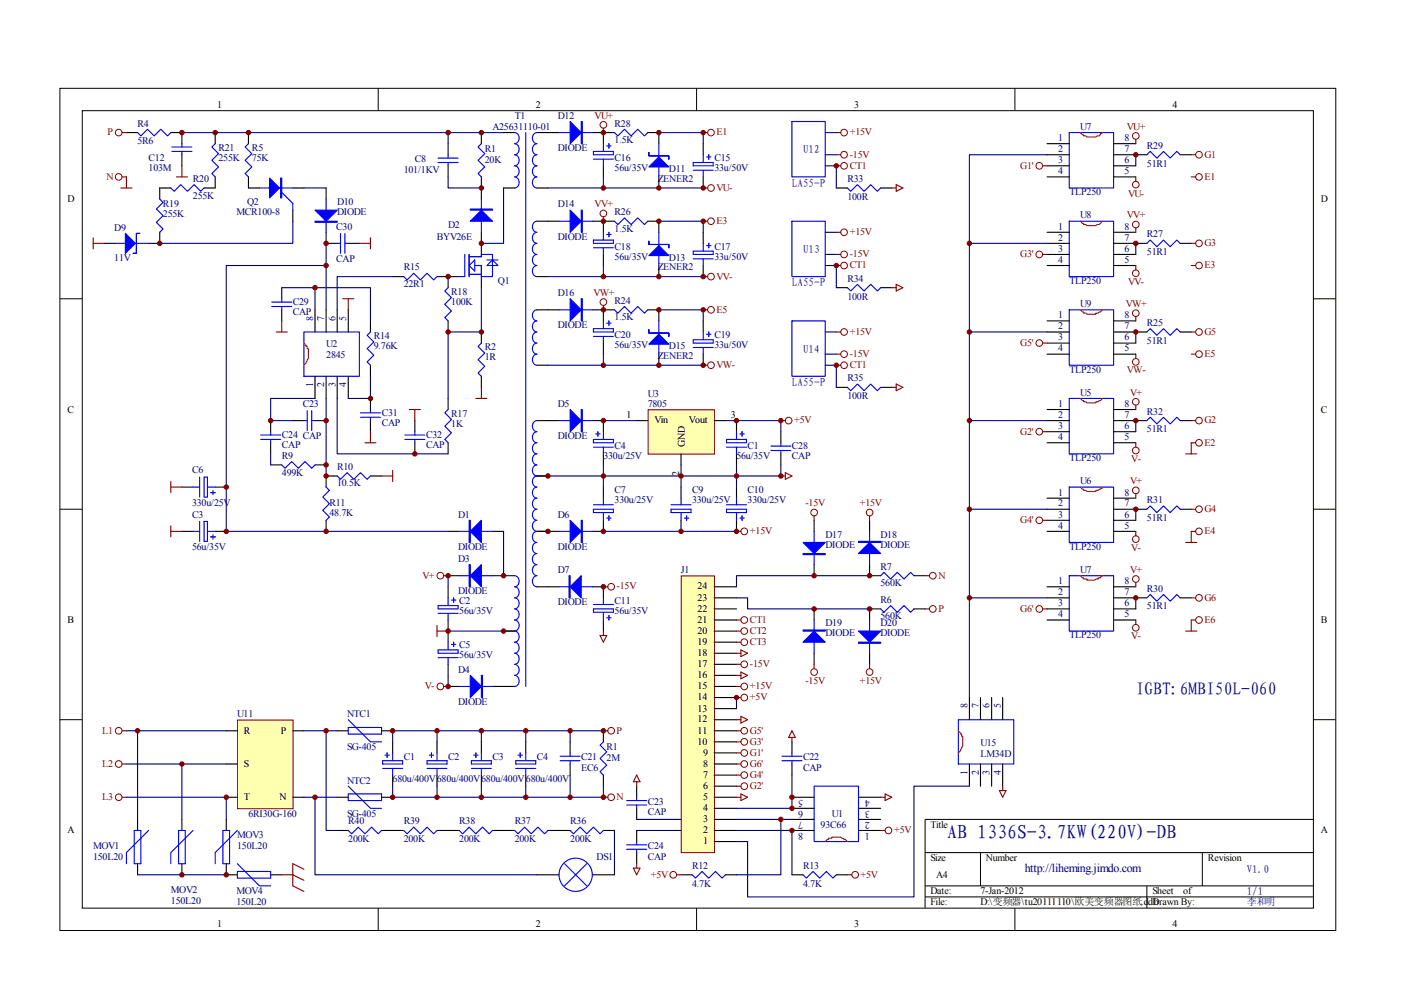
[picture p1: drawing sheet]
<svg xmlns="http://www.w3.org/2000/svg" width="297mm" height="210mm" viewBox="0 0 297 210" stroke-linecap="round" stroke-linejoin="round" font-family="sans-serif">
<g fill="none" stroke="#000" stroke-width=".21">
<path d="M12.7 18.7h270.5v178.6h-270.5zM80.2 18.7v4.7M147.7 18.7v4.7M215.2 18.7v4.7M17.4 23.5h261.1v169h-261.1zM12.7 63.3h4.7M278.4 63.3h4.7M12.7 108h4.7M278.4 108h4.7M12.7 152.6h4.7M278.4 152.6h4.7M278.4 173.7h-82.3v18.8"/>
<path d="M80.2 192.5v4.7M147.7 192.5v4.7M196.1 180.8h82.3M196.1 187.8h82.3M196.1 190.2h82.3M207.9 180.8v7M215.2 192.5v4.7M243.2 187.8v4.7M254.9 180.8v7"/>
</g>
<path d="M113.8 39.9h2.4M113.8 28.1h2.4M113.8 89.2h2.4M113.8 100.9h2.4M113.8 112.7h2.4M106.8 122.1h2.3M106.8 133.8h2.3M113.8 124.4h2.4M106.8 145.5h2.3" fill="none" stroke="#000" stroke-width=".23"/>
<path d="M113.8 28.1a1.2 1.2 0 0 0-.9 1.2 1.2 1.2 0 0 0 .9 1.2 1.21 1.21 0 0 0-.9 1.1 1.21 1.21 0 0 0 .9 1.2 1.2 1.2 0 0 0-.9 1.2 1.2 1.2 0 0 0 .9 1.2 1.2 1.2 0 0 0-.9 1.1 1.2 1.2 0 0 0 .9 1.2 1.2 1.2 0 0 0-.9 1.2 1.2 1.2 0 0 0 .9 1.2M113.8 96.2a1.2 1.2 0 0 0-.9 1.2 1.2 1.2 0 0 0 .9 1.2 1.2 1.2 0 0 0-.9 1.1 1.2 1.2 0 0 0 .9 1.2 1.2 1.2 0 0 0-.9 1.2 1.2 1.2 0 0 0 .9 1.2 1.2 1.2 0 0 0-.9 1.1 1.2 1.2 0 0 0 .9 1.2 1.2 1.2 0 0 0-.9 1.2 1.2 1.2 0 0 0 .9 1.2 1.21 1.21 0 0 0-.9 1.1 1.21 1.21 0 0 0 .9 1.2 1.2 1.2 0 0 0-.9 1.2 1.2 1.2 0 0 0 .9 1.2 1.2 1.2 0 0 0-.9 1.1 1.2 1.2 0 0 0 .9 1.2 1.2 1.2 0 0 0-.9 1.2 1.2 1.2 0 0 0 .9 1.2 1.2 1.2 0 0 0-.9 1.1 1.2 1.2 0 0 0 .9 1.2 1.2 1.2 0 0 0-.9 1.2 1.2 1.2 0 0 0 .9 1.2 1.2 1.2 0 0 0-.9 1.1 1.2 1.2 0 0 0 .9 1.2M113.8 89.2a1.2 1.2 0 0 0-.9 1.2 1.2 1.2 0 0 0 .9 1.1 1.2 1.2 0 0 0-.9 1.2 1.2 1.2 0 0 0 .9 1.2 1.2 1.2 0 0 0-.9 1.2 1.2 1.2 0 0 0 .9 1.1M109.1 122.1a1.2 1.2 0 0 1 1 1.1 1.2 1.2 0 0 1-1 1.2 1.2 1.2 0 0 1 1 1.2 1.2 1.2 0 0 1-1 1.2M109.1 126.8a1.2 1.2 0 0 1 1 1.1 1.2 1.2 0 0 1-1 1.2 1.2 1.2 0 0 1 1 1.2 1.2 1.2 0 0 1-1 1.2 1.2 1.2 0 0 1 1 1.1 1.2 1.2 0 0 1-1 1.2 1.2 1.2 0 0 1 1 1.2 1.2 1.2 0 0 1-1 1.2 1.2 1.2 0 0 1 1 1.1 1.2 1.2 0 0 1-1 1.2 1.2 1.2 0 0 1 1 1.2 1.2 1.2 0 0 1-1 1.2 1.2 1.2 0 0 1 1 1.1 1.2 1.2 0 0 1-1 1.2 1.2 1.2 0 0 1 1 1.2 1.2 1.2 0 0 1-1 1.1" fill="none" stroke="#00f" stroke-width=".23"/>
<path d="M50.5 152.8h11.6v18.7h-11.6z" fill="#ffffb0"/>
<g fill="none" stroke="#800000" stroke-width=".21">
<path d="M50.4 152.7h11.7v18.8h-11.7z"/>
<circle cx="25.2" cy="37.5" r=".71"/>
<circle cx="25.2" cy="28.1" r=".71"/>
<circle cx="127.9" cy="26.5" r=".71"/>
<circle cx="150.7" cy="39.9" r=".71"/>
<circle cx="150.7" cy="28.1" r=".71"/>
<circle cx="127.9" cy="45.3" r=".71"/>
<circle cx="150.7" cy="46.9" r=".71"/>
<circle cx="150.7" cy="58.6" r=".71"/>
<circle cx="127.9" cy="64" r=".71"/>
<circle cx="150.7" cy="65.7" r=".71"/>
<circle cx="150.7" cy="77.4" r=".71"/>
<circle cx="93.4" cy="122.1" r=".7"/>
<circle cx="25.2" cy="154.9" r=".71"/>
<circle cx="93.4" cy="145.5" r=".71"/>
<circle cx="129.6" cy="154.9" r=".71"/>
<circle cx="25.2" cy="162" r=".71"/>
<circle cx="25.2" cy="169" r=".71"/>
<circle cx="129.6" cy="169" r=".71"/>
</g>
<g fill="none" stroke="#000" stroke-width=".23">
<path d="M26.8 28.1h2.4M36.2 28.1h2.4v2.4M36.2 39.9h-2.3v2.3M38.6 32.8v2.4M45.6 37.5v2.4h-2.3M45.6 28.1v2.4M52.7 37.5v2.4h2.3M52.7 28.1v2.4M62.1 39.9h2.3M69.1 39.9v2.3M95 30.5v2.3M95 35.2v2.3"/>
<path d="M102.1 28.1v2.4M102.1 37.5v4.7M106.8 28.1h2.3M106.8 39.9h2.3M116.2 28.1h2.3M125.6 28.1h4.7M127.9 28.1v2.4M127.9 35.2v2.3M137.3 28.1h2.4v2.4M139.7 37.5v2.4M149.1 30.5v2.3M149.1 37.5v2.4"/>
<path d="M22.1 51.6h2.4M33.9 49.3v2.3h-2.4M62.1 44.6v2.3M69.1 49.3v2.3h2.4M73.8 51.6h2.4M83.2 58.6h2.4M92.7 58.6h4.7M95 58.6v2.4M102.1 49.3v4.6M102.1 58.6v2.4M113.8 58.6h2.4M113.8 46.9h4.7"/>
<path d="M125.6 46.9h4.7M127.9 46.9v2.4M127.9 53.9v2.4M137.3 46.9h2.4v2.4M139.7 56.3v2.3M149.1 49.3v2.3M149.1 56.3v2.3M59.7 61v2.3M59.7 65.7v2.3M66.8 65.7v4.7M66.8 79.8v4.7M69.1 65.7v4.7"/>
<path d="M69.1 79.8v4.7M71.5 65.7v4.7M71.5 79.8v4.7M73.8 65.7v4.7M73.8 79.8v4.7M78.5 68v2.4M78.5 77.4v2.4M95 68v2.4M102.1 70.4v2.3M102.1 79.8v2.3M113.8 77.4h2.4M113.8 65.7h4.7"/>
<path d="M125.6 65.7h4.7M127.9 65.7v2.3M127.9 72.7v2.4M137.3 65.7h2.4v2.3M139.7 75.1v2.3M149.1 68v2.4M149.1 75.1v2.3M57.4 98.6h2.3M57.4 89.2v2.3M57.4 93.9v2.3M62.1 89.2h2.3M66.8 89.2h2.3"/>
<path d="M66.8 98.6h2.3M78.5 84.5v2.3M78.5 89.2v2.3M88 89.2v2.3M88 93.9v2.3M95 84.5v2.3M95 93.9v2.3M116.2 89.2h2.3M125.6 89.2h2.3v2.3M127.9 96.2v2.4M38.6 112.7h2.3M38.6 103.3h2.3"/>
<path d="M45.6 112.7h2.4M45.6 103.3h2.4M69.1 110.3v2.4M71.5 100.9h-2.4v2.4M78.5 100.9h2.4M95 112.7h2.4M104.4 112.7h2.4M116.2 112.7h2.3M127.9 103.3v2.3M127.9 110.3v2.4h-2.3M144.4 103.3v2.3M144.4 110.3v2.4"/>
<path d="M156.2 103.3v2.3M156.2 110.3v2.4M95 124.4v2.4M95 131.5v4.7M95 122.1h2.4M104.4 122.1h2.4M116.2 124.4h2.3M125.6 124.4h2.3v2.4M127.9 131.5v2.3M48 154.9h2.3M62.1 154.9h2.3M71.5 154.9h2.3"/>
<path d="M80.9 154.9h2.3M83.2 157.3v2.3M92.7 157.3v2.3M95 140.9v2.3M95 145.5h2.4M102.1 157.3v2.3M104.4 145.5h2.4M111.5 157.3v2.3M120.9 157.3v2.3M127.9 154.9v2.4M29.2 173.7v2.4M38.6 173.7v2.4"/>
<path d="M48 162h2.3M48 169h2.3M48 173.7v2.4M62.1 169h2.3M71.5 169h2.3M71.5 176.1h2.3M80.9 169h2.3M80.9 176.1h4.7M83.2 164.3v2.4M92.7 164.3v2.4M92.7 176.1h4.7M102.1 164.3v2.4"/>
<path d="M104.4 176.1h4.7M111.5 164.3v2.4M116.2 176.1h4.7M120.9 162v2.3M127.9 164.3v2.4M127.9 176.1h2.4M29.2 183.1v2.4M38.6 183.1v2.4M48 183.1v2.4h2.3M57.4 185.5h2.3M113.8 185.5h4.7M125.6 185.5h4.7"/>
</g>
<g fill="none" stroke="#00f" stroke-width=".23">
<path d="M29.2 28.1l.7 .7 1.4-1.4 1.4 1.4 1.4-1.4 1.4 1.4 .7-.7M36.2 39.9l.7 .7 1.4-1.4 1.4 1.4 1.5-1.4 1.4 1.4 .7-.7M36.4 32.1h4.3M36.4 31.2h4.3M38.6 30.5v.7M38.6 32.1v.7M45.6 30.5l-.7 .7 1.4 1.4-1.4 1.4 1.4 1.4-1.4 1.4 .7 .7M52.7 30.5l-.7 .7 1.4 1.4-1.4 1.4 1.4 1.4-1.4 1.4 .7 .7M55 39.9h7.1M92.9 33.5h4.2M92.9 34.5h4.2M95 32.8v.7"/>
<path d="M95 34.5v.7M102.1 30.5l-.7 .7 1.4 1.4-1.4 1.4 1.4 1.4-1.4 1.4 .7 .7M109.1 28.1a1.2 1.2 0 0 1 1 1.2 1.2 1.2 0 0 1-1 1.2 1.2 1.2 0 0 1 1 1.1 1.2 1.2 0 0 1-1 1.2 1.2 1.2 0 0 1 1 1.2 1.2 1.2 0 0 1-1 1.2 1.2 1.2 0 0 1 1 1.1 1.2 1.2 0 0 1-1 1.2 1.2 1.2 0 0 1 1 1.2 1.2 1.2 0 0 1-1 1.2M111.5 28.1v117.4M118.5 28.1h7.1M125.8 32.1h4.2v.7h-4.2zM125.8 33.7h4.2M127.9 30.5v1.6M127.9 33.7v1.5M128.6 30.9h1M129.1 30.5v.9M130.3 28.1l.7 .7 1.4-1.4 1.4 1.4 1.4-1.4 1.4 1.4 .7-.7"/>
<path d="M139.7 30.5v7M147 34.5h4.2v.7h-4.2zM147 36.1h4.2M149.1 32.8v1.7M149.1 36.1v1.4M149.8 33.3h.9M150.3 32.8v.9M24.5 51.6h7M33.9 42.2l.7 .7-1.4 1.4 1.4 1.4-1.4 1.4 1.4 1.4-.7 .8M59.7 40.8l2.4 2.3v1.5M69.1 42.2v7.1M71.5 51.6h.7"/>
<path d="M72.2 49.5v4.2M73.1 51.6h.7M73.1 49.5v4.2M85.6 58.6l.7 .7 1.4-1.4 1.4 1.4 1.4-1.4 1.4 1.4 .8-.7M98.5 53.9v4.7h-1.1M99.5 54.4h2.6v-.5h2.3v4.7h-2.3v-2.3h-1.4M99.5 53.9v4.7M99.5 58.2h2.6M99.5 56.3l1.2-1.2v2.4zM102.1 42.2v7.1M103.2 56.3l1.2-1.2 1.2 1.2zM103.2 55.1h2.4"/>
<path d="M113.8 46.9a1.21 1.21 0 0 0-.9 1.2 1.21 1.21 0 0 0 .9 1.2 1.2 1.2 0 0 0-.9 1.1 1.2 1.2 0 0 0 .9 1.2 1.2 1.2 0 0 0-.9 1.2 1.2 1.2 0 0 0 .9 1.1 1.2 1.2 0 0 0-.9 1.2 1.2 1.2 0 0 0 .9 1.2 1.2 1.2 0 0 0-.9 1.2 1.2 1.2 0 0 0 .9 1.1M118.5 46.9h7.1M125.8 50.9h4.2v.7h-4.2zM125.8 52.5h4.2M127.9 49.3v1.6M127.9 52.5v1.4M128.6 49.7h1M129.1 49.3v.9M130.3 46.9l.7 .7 1.4-1.4 1.4 1.4 1.4-1.4 1.4 1.4 .7-.7M139.7 49.3v7M147 53.2h4.2v.7h-4.2zM147 54.9h4.2"/>
<path d="M149.1 51.6v1.6M149.1 54.9v1.4M149.8 52.1h.9M150.3 51.6v.9M57.6 65h4.2M57.6 64h4.2M59.7 63.3v.7M59.7 65v.7M64.4 70.4h11.8v9.4h-11.8zM78.5 70.4l-.7 .7 1.5 1.4-1.5 1.4 1.5 1.4-1.5 1.4 .7 .7M95 61l-.7 .7 1.4 1.4-1.4 1.4 1.4 1.4-1.4 1.4 .7 .7M102.1 72.7l-.7 .7 1.4 1.5-1.4 1.4 1.4 1.4-1.4 1.4 .7 .7"/>
<path d="M113.8 65.7a1.2 1.2 0 0 0-.9 1.2 1.2 1.2 0 0 0 .9 1.1 1.2 1.2 0 0 0-.9 1.2 1.2 1.2 0 0 0 .9 1.2 1.2 1.2 0 0 0-.9 1.2 1.2 1.2 0 0 0 .9 1.1 1.2 1.2 0 0 0-.9 1.2 1.2 1.2 0 0 0 .9 1.2 1.2 1.2 0 0 0-.9 1.2 1.2 1.2 0 0 0 .9 1.1M118.5 65.7h7.1M125.8 69.7h4.2v.7h-4.2zM125.8 71.3h4.2M127.9 68v1.7M127.9 71.3v1.4M128.6 68.5h1M129.1 68v1M130.3 65.7l.7 .7 1.4-1.4 1.4 1.4 1.4-1.4 1.4 1.4 .7-.7M139.7 68v7.1M147 72h4.2v.7h-4.2zM147 73.7h4.2"/>
<path d="M149.1 70.4v1.6M149.1 73.7v1.4M149.8 70.9h.9M150.3 70.4v.9M55.3 93.2h4.2M55.3 92.2h4.2M57.4 91.5v.7M57.4 93.2v.7M59.7 98.6l.7 .7 1.4-1.4 1.5 1.4 1.4-1.4 1.4 1.4 .7-.7M64.4 89.2h.7M65.1 87.1v4.2M66.1 89.2h.7"/>
<path d="M66.1 87.1v4.2M76.4 88.5h4.3M76.4 87.5h4.3M78.5 86.8v.7M78.5 88.5v.7M85.8 93.2h4.3M85.8 92.2h4.3M88 91.5v.7M88 93.2v.7M95 86.8l-.7 .7 1.4 1.4-1.4 1.5 1.4 1.4-1.4 1.4 .7 .7M118.5 89.2h7.1M125.8 93.2h4.2v.7h-4.2z"/>
<path d="M125.8 94.8h4.2M126.3 92h.9M126.8 91.5v1M127.9 91.5v1.7M127.9 94.8v1.4M40.9 112.7h1.4M40.9 103.3h1.4M42.3 101.2v4.2M42.3 110.6v4.2M43.3 110.6h.7v4.2h-.7zM43.3 101.2h.7v4.2h-.7zM44 112.7h1.6"/>
<path d="M44 103.3h1.6M44.7 113.8h.9M44.7 104.4h.9M45.2 104v.9M45.2 113.4v.9M69.1 103.3l.7 .7-1.4 1.4 1.4 1.4-1.4 1.4 1.4 1.4-.7 .7M71.5 100.9l.7 .7 1.4-1.4 1.4 1.4 1.4-1.4 1.4 1.4 .7-.7M97.4 112.7h7M118.5 112.7h7.1M125.8 108h4.2v.7h-4.2zM125.8 107h4.2M127.9 105.6v1.4"/>
<path d="M127.9 108.7v1.6M128.6 109.8h1M129.1 109.4v.9M142.3 107h4.2M142.3 108h4.2v.7h-4.2zM144.4 105.6v1.4M144.4 108.7v1.6M145.1 109.8h.9M145.6 109.4v.9M154 107h4.3M154 108h4.3v.7h-4.3zM156.2 105.6v1.4"/>
<path d="M156.2 108.7v1.6M156.9 109.8h.9M157.3 109.4v.9M92.9 128.4h4.2v.7h-4.2zM92.9 137.8h4.2v.7h-4.2zM92.9 130h4.2M92.9 139.4h4.2M95 126.8v1.6M95 130v1.5M95 136.2v1.6M95 139.4v1.5M95.7 127.2h1"/>
<path d="M95.7 136.6h1M96.2 126.8v.9M96.2 136.2v.9M97.4 122.1h7M118.5 124.4h7.1M125.8 129.1h4.2v.7h-4.2zM125.8 128.2h4.2M127.9 126.8v1.4M127.9 129.8v1.7M128.6 131h1M129.1 130.5v1M73.8 152.6l4.7 4.7h2.4"/>
<path d="M73.8 154.2h7.1v1.4h-7.1zM82.1 159.6v1M83.2 159.6v1.7M91.5 159.6v1M92.7 159.6v1.7M97.4 145.5h7M100.9 159.6v1M102.1 159.6v1.7M110.3 159.6v1M111.5 159.6v1.7M120.9 159.6v.7M127.9 157.3l-.7 .7 1.4 1.4-1.4 1.4 1.4 1.4-1.4 1.4 .7 .7"/>
<path d="M28.5 176.1h1.4v7h-1.4zM31.5 176.1l-4.7 4.7v2.3M37.9 176.1h1.4v7h-1.4zM40.9 176.1l-4.7 4.7v2.3M47.3 176.1h1.4v7h-1.4zM50.3 176.1l-4.7 4.7v2.3M73.8 166.7l4.7 4.7h2.4M73.8 176.1l.7 .7 1.5-1.4 1.4 1.4 1.4-1.4 1.4 1.4 .7-.7M73.8 168.3h7.1v1.4h-7.1zM81.1 161.3h4.3v.7h-4.3zM81.1 162.9h4.3M81.6 160.1h.9"/>
<path d="M83.2 162.9v1.4M85.6 176.1l.7 .7 1.4-1.4 1.4 1.4 1.4-1.4 1.4 1.4 .8-.7M90.5 162.9h4.3M90.5 161.3h4.3v.7h-4.3zM91 160.1h.9M92.7 162.9v1.4M97.4 176.1l.7 .7 1.4-1.4 1.4 1.4 1.4-1.4 1.4 1.4 .7-.7M99.9 162.9h4.3M99.9 161.3h4.3v.7h-4.3zM100.4 160.1h1M102.1 162.9v1.4M109.1 176.1l.7 .7 1.4-1.4 1.4 1.4 1.5-1.4 1.4 1.4 .7-.7"/>
<path d="M109.4 162.9h4.2M109.4 161.3h4.2v.7h-4.2zM109.8 160.1h1M111.5 162.9v1.4M118.8 161.3h4.2M118.8 160.3h4.2M120.9 176.1l.7 .7 1.4-1.4 1.4 1.4 1.4-1.4 1.4 1.4 .7-.7M120.9 161.3v.7M50.3 183.1l4.7 4.7h2.4M50.3 184.8h7.1v1.4h-7.1zM119.7 183.1l4.7 4.7M124.4 183.1l-4.7 4.7"/>
<circle cx="122.1" cy="185.5" r="3.5"/>
</g>
<g fill="none" stroke="#800000" stroke-width=".23">
<path d="M25.6 39.9h2.4M25.9 28.1h.9M25.9 37.5h.9v2.4M37.4 37.5h2.3M38.6 35.2v2.3M127.9 27.2v.9M149.1 28.1h.9M149.1 39.9h.9M19.8 51.6h2.3M19.8 50.4v2.4M76.2 51.6h2.3M78.5 50.4v2.4"/>
<path d="M127.9 46v.9M149.1 46.9h.9M149.1 58.6h.9M58.6 70.4h2.3M59.7 68v2.4M72.7 63.3h2.3M73.8 63.3v2.4M127.9 64.8v.9M149.1 65.7h.9M149.1 77.4h.9M77.4 93.9h2.3M78.5 91.5v2.4"/>
<path d="M86.8 86.8h2.3M88 86.8v2.4M100.9 84.5h2.3M102.1 82.1v2.4M165.6 100.9h.9M166.5 100.2l1.4 .7-1.4 .7zM92.7 132.6v2.4M92.7 133.8h2.3M94.1 122.1h.9M25.9 154.9h.9M94.1 145.5h.9M127.9 154.9h1"/>
<path d="M25.9 162h.9M25.9 169h.9M127.9 169h1M59.7 185.5h2.4l2.3 1.2M64.4 184.3l-2.3-1.2v4.7l2.3 1.2"/>
</g>
<g fill="none" stroke="#000080" stroke-width=".23">
<path d="M38.6 28.1h68.2M64.4 39.9h4.7M95 37.5v2.4h7.1M95 28.1v2.4M106.8 39.9v11.7h-4.7M116.2 39.9h32.9M127.9 37.5v2.4M139.7 28.1h9.4v2.4M62.1 46.9v4.7h-28.2M69.1 56.3h-21.1v56.4h47M69.1 51.6v14.1M83.2 58.6h-11.7v7.1"/>
<path d="M116.2 58.6h32.9M127.9 56.3v2.3M139.7 46.9h9.4v2.4M59.7 61h7.1M66.8 65.7v-4.7h11.7v7M78.5 79.8v4.7h-4.7M102.1 61v9.4h-7.1v14.1M116.2 77.4h32.9M127.9 75.1v2.3M139.7 65.7h9.4v2.3M57.4 96.2v2.4M66.8 84.5h-9.4v4.7h4.7"/>
<path d="M69.1 84.5v14.1M71.5 84.5v11.7h23.5M106.8 112.7v9.4M95 122.1v2.3M95 133.8h11.8M26.8 154.9h21.2M29.2 154.9v18.8M64.4 154.9h7.1M69.1 154.9v21.2h2.4M92.7 154.9v2.4M95 143.2v2.3M102.1 154.9v2.4"/>
<path d="M111.5 154.9v2.4M120.9 154.9v2.4M127.9 154.9h-44.7v2.4M26.8 169h21.2v4.7M26.8 162h21.2M38.6 162v11.7M64.4 169h7.1M66.8 169v16.5h47M83.2 166.7v2.3h44.7v-2.3M92.7 166.7v2.3M102.1 166.7v2.3M111.5 166.7v2.3"/>
<path d="M120.9 164.3v4.7M130.3 176.1v9.4M29.2 185.5h18.8"/>
</g>
<g fill="#800000" stroke="#800000" stroke-width=".21">
<circle cx="48" cy="169" r=".47"/>
<circle cx="38.6" cy="185.5" r=".47"/>
<circle cx="48" cy="185.5" r=".47"/>
<circle cx="29.2" cy="154.9" r=".47"/>
<circle cx="38.6" cy="162" r=".47"/>
<circle cx="83.2" cy="154.9" r=".47"/>
<circle cx="83.2" cy="169" r=".47"/>
<circle cx="127.9" cy="154.9" r=".47"/>
<circle cx="127.9" cy="169" r=".47"/>
<circle cx="120.9" cy="169" r=".47"/>
<circle cx="92.7" cy="169" r=".47"/>
<circle cx="102.1" cy="169" r=".47"/>
<circle cx="111.5" cy="169" r=".47"/>
<circle cx="92.7" cy="154.9" r=".47"/>
<circle cx="102.1" cy="154.9" r=".47"/>
<circle cx="111.5" cy="154.9" r=".47"/>
<circle cx="120.9" cy="154.9" r=".47"/>
<circle cx="66.8" cy="169" r=".47"/>
<circle cx="69.1" cy="154.9" r=".47"/>
<circle cx="95" cy="58.6" r=".47"/>
<circle cx="102.1" cy="70.4" r=".47"/>
<circle cx="102.1" cy="28.1" r=".47"/>
<circle cx="102.1" cy="51.6" r=".47"/>
<circle cx="102.1" cy="39.9" r=".47"/>
<circle cx="95" cy="28.1" r=".47"/>
<circle cx="38.6" cy="28.1" r=".47"/>
<circle cx="45.6" cy="28.1" r=".47"/>
<circle cx="52.7" cy="28.1" r=".47"/>
<circle cx="88" cy="96.2" r=".47"/>
<circle cx="95" cy="70.4" r=".47"/>
<circle cx="78.5" cy="84.5" r=".47"/>
<circle cx="69.1" cy="51.6" r=".47"/>
<circle cx="69.1" cy="89.2" r=".47"/>
<circle cx="57.4" cy="89.2" r=".47"/>
<circle cx="66.8" cy="61" r=".47"/>
<circle cx="33.9" cy="51.6" r=".47"/>
<circle cx="69.1" cy="112.7" r=".47"/>
<circle cx="69.1" cy="56.3" r=".47"/>
<circle cx="106.8" cy="122.1" r=".47"/>
<circle cx="48" cy="112.7" r=".47"/>
<circle cx="48" cy="103.3" r=".47"/>
<circle cx="95" cy="122.1" r=".47"/>
<circle cx="95" cy="145.5" r=".47"/>
<circle cx="95" cy="133.8" r=".47"/>
<circle cx="106.8" cy="133.8" r=".47"/>
<circle cx="127.9" cy="28.1" r=".47"/>
<circle cx="139.7" cy="28.1" r=".47"/>
<circle cx="149.1" cy="28.1" r=".47"/>
<circle cx="149.1" cy="39.9" r=".47"/>
<circle cx="139.7" cy="39.9" r=".47"/>
<circle cx="127.9" cy="39.9" r=".47"/>
<circle cx="139.7" cy="58.6" r=".47"/>
<circle cx="139.7" cy="46.9" r=".47"/>
<circle cx="127.9" cy="58.6" r=".47"/>
<circle cx="139.7" cy="77.4" r=".47"/>
<circle cx="139.7" cy="65.7" r=".47"/>
<circle cx="127.9" cy="77.4" r=".47"/>
<circle cx="116.2" cy="112.7" r=".47"/>
</g>
<path d="M64.4 72.7l.3 .5 .4 .2v.5h.3v1a2.17 2.17 0 0 1-.5 1.8v.3l-.5 .4" fill="none" stroke="#f00" stroke-width=".23"/>
<g fill="#00f" stroke="#00f" stroke-width=".23">
<path d="M99.7 46.9l2.4-2.3 2.3 2.3z"/>
<path d="M57.1 37.7l2.2 2.2-2.2 2.1z"/>
<path d="M66.8 44.6h4.7l-2.4 2.3z"/>
<path d="M26.6 49.5l2.1 2.1-2.1 2.1z"/>
<path d="M99.7 122.1l2.4-2.4v4.7z"/>
<path d="M99.7 143.2l2.4 2.3-2.4 2.4z"/>
<path d="M99.7 112.7l2.4-2.4v4.7z"/>
<path d="M120.9 25.8l2.3 2.3-2.3 2.4z"/>
<path d="M137.6 35.4l2.1-2.1 2.1 2.1z"/>
<path d="M120.9 44.6l2.3 2.3-2.3 2.4z"/>
<path d="M137.6 54.2l2.1-2.1 2.1 2.1z"/>
<path d="M120.9 63.3l2.3 2.4-2.3 2.3z"/>
<path d="M137.6 73l2.1-2.1 2.1 2.1z"/>
<path d="M120.9 86.8l2.3 2.4-2.3 2.3z"/>
<path d="M120.9 110.3l2.3 2.4-2.3 2.3z"/>
<path d="M120.9 124.4l2.3-2.3v4.7z"/>
<path d="M99.7 44.3h4.7v.3h-4.7z" fill-rule="evenodd"/>
<path d="M59.5 37.7h.2v4.3h-.2z" fill-rule="evenodd"/>
<path d="M66.8 46.9h4.7v.2h-4.7z" fill-rule="evenodd"/>
<path d="M28.9 49.5v4.2h-.7h.7v-4.2h.7z" fill-rule="evenodd"/>
<path d="M99.5 119.7h.2v4.7h-.2z" fill-rule="evenodd"/>
<path d="M102.1 143.2h.2v4.7h-.2z" fill-rule="evenodd"/>
<path d="M99.5 110.3h.2v4.7h-.2z" fill-rule="evenodd"/>
<path d="M123.2 25.8h.3v4.7h-.3z" fill-rule="evenodd"/>
<path d="M137.6 32.3v.7h4.2v.7v-.7h-4.2z" fill-rule="evenodd"/>
<path d="M123.2 44.6h.3v4.7h-.3z" fill-rule="evenodd"/>
<path d="M137.6 51.1v.7h4.2v.7v-.7h-4.2z" fill-rule="evenodd"/>
<path d="M123.2 63.3h.3v4.7h-.3z" fill-rule="evenodd"/>
<path d="M137.6 69.9v.7h4.2v.7v-.7h-4.2z" fill-rule="evenodd"/>
<path d="M123.2 86.8h.3v4.7h-.3z" fill-rule="evenodd"/>
<path d="M123.2 110.3h.3v4.7h-.3z" fill-rule="evenodd"/>
<path d="M120.6 122.1h.3v4.7h-.3z" fill-rule="evenodd"/>
</g>
<path d="M137.5 87h14v9.3h-14z" fill="#ffffb0"/>
<g fill="none" stroke="#800000" stroke-width=".21">
<path d="M137.4 86.9h14.1v9.4h-14.1z"/>
<circle cx="167.2" cy="89.2" r=".71"/>
<circle cx="157.8" cy="112.7" r=".71"/>
<circle cx="129.6" cy="124.4" r=".71"/>
</g>
<g fill="none" stroke="#000" stroke-width=".23">
<path d="M222 30.5h4.7M222 32.8h4.7M222 35.2h4.7M222 37.5h4.7M236.1 30.5h4.7M236.1 32.8h4.7M236.1 35.2h4.7M236.1 37.5h4.7M135 89.2h2.3M144.4 96.2v2.4M151.4 89.2h2.4M156.2 89.2v2.3"/>
<path d="M156.2 96.2v2.4M165.6 91.5v2.4M165.6 96.2v2.4"/>
</g>
<path d="M226.7 28.1h9.4v11.8h-9.4zM154 93.2h4.3v.7h-4.3zM154 94.8h4.3M156.2 91.5v1.7M156.2 94.8v1.4M156.9 92h.9M157.3 91.5v1M163.4 95.5h4.3M163.4 94.6h4.3M165.6 93.9v.7M165.6 95.5v.7" fill="none" stroke="#00f" stroke-width=".23"/>
<path d="M83.2 99.7v2.4M165.6 89.2h.9M36.2 112.7h2.4M36.2 102.1v2.3M36.2 111.5v2.3M36.2 103.3h2.4M80.9 100.9h2.3M156.2 112.7h.9M127.2 134.7h1.4l-.7 1.5zM127.9 124.4h1M127.9 133.8v.9" fill="none" stroke="#800000" stroke-width=".23"/>
<path d="M69.1 98.6v2.3M127.9 98.6v4.7M127.9 89.2h7.1M144.4 98.6v4.7M153.8 89.2h11.8v2.3M156.2 98.6v4.7M165.6 98.6v2.3h-49.4M127.9 112.7h28.3" fill="none" stroke="#000080" stroke-width=".23"/>
<g fill="#800000" stroke="#800000" stroke-width=".21">
<circle cx="127.9" cy="112.7" r=".47"/>
<circle cx="144.4" cy="112.7" r=".47"/>
<circle cx="116.2" cy="100.9" r=".47"/>
<circle cx="165.6" cy="100.9" r=".47"/>
<circle cx="165.6" cy="89.2" r=".47"/>
<circle cx="156.1" cy="89.2" r=".47"/>
<circle cx="127.9" cy="89.2" r=".47"/>
<circle cx="156.1" cy="112.7" r=".47"/>
<circle cx="69.1" cy="100.9" r=".47"/>
<circle cx="69.1" cy="98.6" r=".47"/>
<circle cx="127.9" cy="100.9" r=".47"/>
<circle cx="144.4" cy="100.9" r=".47"/>
<circle cx="156.1" cy="100.9" r=".47"/>
</g>
<path d="M229 28.1l.5 .5h.3v.2h.4l.3 .2h1.8l.3-.2h.4l.3-.2v-.3l.5-.2" fill="none" stroke="#f00" stroke-width=".23"/>
<path d="M144.5 122.2h7v58.6h-7z" fill="#ffffb0"/>
<g fill="none" stroke="#800000" stroke-width=".21">
<path d="M144.4 122.1h7.1v58.7h-7.1z"/>
<circle cx="179" cy="35.2" r=".71"/>
<circle cx="179" cy="32.8" r=".71"/>
<circle cx="179" cy="28.1" r=".71"/>
<circle cx="220.3" cy="35.2" r=".71"/>
<circle cx="240.8" cy="39.2" r=".7"/>
<circle cx="240.8" cy="28.8" r=".7"/>
<circle cx="254.2" cy="32.8" r=".71"/>
<circle cx="254.2" cy="37.5" r=".7"/>
<circle cx="179" cy="49.2" r=".71"/>
<circle cx="179" cy="53.9" r=".71"/>
<circle cx="179" cy="56.3" r=".71"/>
<circle cx="220.3" cy="53.9" r=".71"/>
<circle cx="240.8" cy="47.6" r=".7"/>
<circle cx="240.8" cy="57.9" r=".7"/>
<circle cx="254.2" cy="51.6" r=".71"/>
<circle cx="254.2" cy="56.3" r=".7"/>
<circle cx="179" cy="75.1" r=".71"/>
<circle cx="179" cy="70.4" r=".71"/>
<circle cx="179" cy="77.4" r=".71"/>
<circle cx="220.3" cy="72.7" r=".71"/>
<circle cx="240.8" cy="76.7" r=".71"/>
<circle cx="240.8" cy="66.4" r=".7"/>
<circle cx="254.2" cy="75.1" r=".7"/>
<circle cx="254.2" cy="70.4" r=".7"/>
<circle cx="220.3" cy="91.5" r=".71"/>
<circle cx="240.8" cy="85.2" r=".71"/>
<circle cx="240.8" cy="95.5" r=".71"/>
<circle cx="254.2" cy="93.9" r=".7"/>
<circle cx="254.2" cy="89.2" r=".7"/>
<circle cx="172.6" cy="108.7" r=".71"/>
<circle cx="184.4" cy="108.7" r=".71"/>
<circle cx="220.3" cy="110.3" r=".71"/>
<circle cx="240.8" cy="104" r=".7"/>
<circle cx="240.8" cy="114.3" r=".7"/>
<circle cx="254.2" cy="112.7" r=".71"/>
<circle cx="254.2" cy="108" r=".7"/>
<circle cx="157.8" cy="133.8" r=".71"/>
<circle cx="157.8" cy="136.2" r=".71"/>
<circle cx="157.8" cy="131.5" r=".71"/>
<circle cx="197.8" cy="129.1" r=".71"/>
<circle cx="197.8" cy="122.1" r=".71"/>
<circle cx="220.3" cy="129.1" r=".71"/>
<circle cx="240.8" cy="122.8" r=".7"/>
<circle cx="240.8" cy="133.1" r=".7"/>
<circle cx="254.2" cy="126.8" r=".71"/>
<circle cx="254.2" cy="131.5" r=".7"/>
<circle cx="157.8" cy="157.3" r=".71"/>
<circle cx="157.8" cy="145.5" r=".71"/>
<circle cx="157.8" cy="140.8" r=".71"/>
<circle cx="157.8" cy="159.6" r=".71"/>
<circle cx="157.8" cy="147.9" r=".71"/>
<circle cx="157.8" cy="154.9" r=".71"/>
<circle cx="172.6" cy="142.5" r=".71"/>
<circle cx="184.4" cy="142.5" r=".71"/>
<circle cx="157.8" cy="162" r=".71"/>
<circle cx="157.8" cy="164.3" r=".71"/>
<circle cx="157.8" cy="166.7" r=".71"/>
<circle cx="188.4" cy="176.1" r=".71"/>
<circle cx="142.7" cy="185.5" r=".71"/>
<circle cx="181.3" cy="185.5" r=".71"/>
</g>
<g fill="none" stroke="#000" stroke-width=".23">
<path d="M177.3 39.9h2.4M186.7 39.9h2.4M240.8 32.8h2.4M250.2 32.8h2.4M222 49.3h4.7M222 51.6h4.7M222 53.9h4.7M222 56.3h4.7M236.1 49.3h4.7M236.1 51.6h7.1M236.1 53.9h4.7M236.1 56.3h4.7"/>
<path d="M250.2 51.6h2.4M177.3 61h2.4M186.7 61h2.4M222 68h4.7M222 70.4h4.7M222 72.7h4.7M222 75.1h4.7M236.1 68h4.7M236.1 70.4h7.1M236.1 72.7h4.7M236.1 75.1h4.7M250.2 70.4h2.4"/>
<path d="M177.3 82.1h2.4M186.7 82.1h2.4M222 86.8h4.7M222 89.2h4.7M222 91.5h4.7M222 93.9h4.7M236.1 86.8h4.7M236.1 89.2h7.1M236.1 91.5h4.7M236.1 93.9h4.7M250.2 89.2h2.4M172.6 110.3v2.4"/>
<path d="M172.6 119.7v2.4M184.4 110.3v2.4M184.4 119.7v2.4h2.3M222 105.6h4.7M222 108h4.7M222 110.3h4.7M222 112.7h4.7M236.1 105.6h4.7M236.1 108h7.1M236.1 110.3h4.7M236.1 112.7h4.7M250.2 108h2.4"/>
<path d="M151.4 138.5h4.8M151.4 136.2h4.8M151.4 133.8h4.8M151.4 131.5h4.8M151.4 129.1h4.8M151.4 126.8h4.8M151.4 124.4h4.8M172.6 129.1v2.4M172.6 138.5v2.4M184.4 138.5v2.4M186.7 129.1h-2.3v2.4M193.8 129.1h2.3"/>
<path d="M193.8 122.1h2.3M222 131.5h4.7M222 129.1h4.7M222 126.8h4.7M222 124.4h4.7M236.1 131.5h4.7M236.1 129.1h4.7M236.1 126.8h7.1M236.1 124.4h4.7M250.2 126.8h2.4M151.4 159.6h4.8M151.4 157.3h4.8"/>
<path d="M151.4 154.9h4.8M151.4 152.6h4.8M151.4 150.2h4.8M151.4 147.9h4.8M151.4 145.5h4.8M151.4 143.2h4.8M151.4 140.9h4.8M167.9 157.3v2.3M205.5 147.9v4.7M207.9 147.9v4.7M210.2 147.9v4.7M212.6 147.9v4.7"/>
<path d="M135 166.7v2.3M135 171.4v2.3M135 176.1v2.3M151.4 178.4h4.8M151.4 176.1h4.8M151.4 173.7h4.8M151.4 171.4h4.8M151.4 169h4.8M151.4 166.7h4.8M151.4 164.3h4.8M151.4 162h4.8M167.9 176.1h4.7"/>
<path d="M167.9 173.7h4.7M167.9 171.4h4.7M167.9 169h4.7M167.9 162v2.3M182 176.1h4.7M182 173.7h4.7M182 171.4h4.7M182 169h4.7M205.5 162v4.7M207.9 162v4.7M210.2 162v4.7M212.6 162v4.7"/>
<path d="M135 180.8v2.3M144.4 185.5h2.3M153.8 185.5h2.4M167.9 185.5h2.4M177.3 185.5h2.4"/>
</g>
<g fill="#800000" stroke="#800000" stroke-width=".21">
<circle cx="127.9" cy="124.4" r=".47"/>
<circle cx="167.9" cy="176.1" r=".47"/>
<circle cx="165.6" cy="173.7" r=".47"/>
<circle cx="167.9" cy="171.4" r=".47"/>
<circle cx="156.1" cy="147.9" r=".47"/>
<circle cx="167.9" cy="169" r=".47"/>
<circle cx="127.9" cy="46.9" r=".47"/>
<circle cx="127.9" cy="65.7" r=".47"/>
<circle cx="149.1" cy="46.9" r=".47"/>
<circle cx="149.1" cy="65.7" r=".47"/>
<circle cx="149.1" cy="77.4" r=".47"/>
<circle cx="149.1" cy="58.6" r=".47"/>
<circle cx="205.5" cy="51.6" r=".47"/>
<circle cx="205.5" cy="70.4" r=".47"/>
<circle cx="205.5" cy="89.2" r=".47"/>
<circle cx="205.5" cy="108" r=".47"/>
<circle cx="205.5" cy="126.8" r=".47"/>
<circle cx="177.3" cy="35.2" r=".47"/>
<circle cx="177.3" cy="56.3" r=".47"/>
<circle cx="177.3" cy="77.4" r=".47"/>
<circle cx="240.8" cy="126.8" r=".47"/>
<circle cx="240.8" cy="108" r=".47"/>
<circle cx="240.8" cy="89.2" r=".47"/>
<circle cx="240.8" cy="70.4" r=".47"/>
<circle cx="240.8" cy="51.6" r=".47"/>
<circle cx="240.8" cy="32.8" r=".47"/>
<circle cx="184.4" cy="122.1" r=".47"/>
<circle cx="172.6" cy="122.1" r=".47"/>
<circle cx="184.4" cy="129.1" r=".47"/>
<circle cx="172.6" cy="129.1" r=".47"/>
</g>
<g fill="none" stroke="#00f" stroke-width=".23">
<path d="M167.9 25.8h7.1v11.7h-7.1zM179.7 39.9l.7 .7 1.4-1.4 1.4 1.4 1.4-1.4 1.4 1.4 .7-.7M243.2 32.8l.7-.7 1.4 1.4 1.4-1.4 1.4 1.4 1.4-1.4 .7 .7M167.9 46.9h7.1v11.7h-7.1zM226.7 46.9h9.4v11.7h-9.4zM243.2 51.6l.7-.7 1.4 1.4 1.4-1.4 1.4 1.4 1.4-1.4 .7 .7M167.9 68h7.1v11.8h-7.1zM179.7 61l.7 .7 1.4-1.4 1.4 1.4 1.4-1.4 1.4 1.4 .7-.7M226.7 65.7h9.4v11.7h-9.4zM243.2 70.4l.7-.7 1.4 1.4 1.4-1.4 1.4 1.4 1.4-1.4 .7 .7M179.7 82.1l.7 .7 1.4-1.4 1.4 1.4 1.4-1.4 1.4 1.4 .7-.7M226.7 84.5h9.4v11.7h-9.4z"/>
<path d="M243.2 89.2l.7-.7 1.4 1.4 1.4-1.4 1.4 1.4 1.4-1.4 .7 .7M172.6 112.7v7M184.4 112.7v7M226.7 103.3h9.4v11.7h-9.4zM243.2 108l.7-.7 1.4 1.4 1.4-1.4 1.4 1.4 1.4-1.4 .7 .7M172.6 131.5v7M184.4 131.5v7M186.7 129.1l.7 .7 1.4-1.4 1.4 1.4 1.5-1.4 1.4 1.4 .7-.7M186.7 122.1l.7-.7 1.4 1.4 1.4-1.4 1.5 1.4 1.4-1.4 .7 .7M226.7 122.1h9.4v11.7h-9.4zM243.2 126.8l.7-.7 1.4 1.4 1.4-1.4 1.4 1.4 1.4-1.4 .7 .7M167.9 159.6v.7"/>
<path d="M203.2 152.6h11.7v9.4h-11.7zM132.9 169.7h4.2M132.9 170.7h4.2M132.9 179.1h4.2M135 169v.7M135 170.7v.7M135 178.4v.7M165.8 161.3h4.2M165.8 160.3h4.2M167.9 161.3v.7M172.6 166.7h9.4v11.7h-9.4zM132.9 180.1h4.2"/>
<path d="M135 180.1v.7M146.7 185.5l.7 .7 1.5-1.4 1.4 1.4 1.4-1.4 1.4 1.4 .7-.7M170.3 185.5l.7 .7 1.4-1.4 1.4 1.4 1.4-1.4 1.4 1.4 .7-.7"/>
</g>
<path d="M229 46.9l.5 .5h.3v.2h.4l.3 .2h1.4a2.71 2.71 0 0 0 1.9-.9M229 65.7l.5 .5h.3v.2h.4l.3 .2h1.8v-.2h.5l1-.7M229 84.5l.5 .5h.3v.2h.4l.3 .2h1.8v-.2h.5l.5-.2 .5-.5M229 103.3l.5 .4h.3v.3h.4l.3 .2h1.8v-.2h.5l.5-.3 .2-.2h.3v-.2M229 122.1l.5 .4h.3v.3h.7v.2h1.6l.2-.2h.5v-.3h.5v-.2l.5-.2M203.2 154.9l.4 .5v.2h.3v.5h.2v1a2.16 2.16 0 0 1-.5 1.8v.3l-.4 .4M175 178.4l.4-.4h.3v-.3h.7v-.2h1.2a2.68 2.68 0 0 1 2.1 .9" fill="none" stroke="#f00" stroke-width=".23"/>
<g fill="none" stroke="#000080" stroke-width=".23">
<path d="M175 28.1h2.3M175 32.8h2.3M175 35.2h2.3v4.7M222 32.8h-16.5v115.1M240.8 32.8v2.4M175 56.3h2.3v4.7M175 49.3h2.3M175 53.9h2.3M205.5 51.6h16.5M240.8 51.6v2.3M175 70.4h2.3M175 77.4h2.3v4.7"/>
<path d="M175 75.1h2.3M205.5 70.4h16.5M240.8 70.4v2.3M205.5 89.2h16.5M240.8 89.2v2.3M205.5 108h16.5M240.8 108v2.3M156.2 126.8h2.3v2.3h25.9M184.4 122.1h-28.2v2.3M205.5 126.8h16.5M240.8 126.8v2.3M156.2 147.9v2.3"/>
<path d="M135 176.1h9.4M135 173.7h9.4M156.2 176.1h11.7v9.4M156.2 173.7h9.4M167.9 173.7h-2.3v11.8h-9.4M167.9 164.3v7.1h-11.7M205.5 166.7h-11.7v23.5h-35.3v-11.8h-2.3"/>
</g>
<g fill="none" stroke="#800000" stroke-width=".23">
<path d="M177.3 32.8h1M177.3 35.2h1M177.3 28.1h1M189.1 39.9h.9M190 39.2l1.4 .7-1.4 .7zM221.1 35.2h.9M240.8 29.5v1M240.8 37.5v.9M252.6 32.8h.9M252.6 37.5h.9M177.3 53.9h1M177.3 49.3h1"/>
<path d="M177.3 56.3h1M221.1 53.9h.9M240.8 48.3v1M240.8 56.3v.9M252.6 51.6h.9M252.6 56.3h.9M177.3 70.4h1M177.3 75.1h1M177.3 77.4h1M189.1 61h.9M190 60.3l1.4 .7-1.4 .7zM221.1 72.7h.9"/>
<path d="M240.8 67.1v.9M240.8 75.1v.9M252.6 70.4h.9M252.6 75.1h.9M189.1 82.1h.9M190 81.4l1.4 .7-1.4 .7zM221.1 91.5h.9M240.8 85.9v.9M240.8 93.9v.9M251.4 96.2h2.3M252.6 89.2h.9M253.5 93.9h-.9v2.3"/>
<path d="M172.6 109.4v.9M184.4 109.4v.9M221.1 110.3h.9M240.8 104.7v.9M240.8 112.7v.9M251.4 115h2.3M252.6 108h.9M253.5 112.7h-.9v2.3M156.2 138.5h.9M156.2 131.5h.9M156.2 133.8h.9M156.2 136.2h.9"/>
<path d="M157.1 137.8l1.4 .7-1.4 .7zM196.1 129.1h1M196.1 122.1h1M221.1 129.1h.9M240.8 123.5v.9M240.8 131.5v.9M251.4 133.8h2.3M252.6 126.8h.9M253.5 131.5h-.9v2.3M156.2 143.2h.9M156.2 152.6h.9M156.2 140.9h.9"/>
<path d="M156.2 145.5h.9M156.2 147.9h.9M156.2 154.9h.9M156.2 157.3h.9M156.2 159.6h.9M157.1 142.5l1.4 .7-1.4 .7zM157.1 151.9l1.4 .7-1.4 .7zM167.9 154.9l.7 1.5h-1.4zM167.9 156.4v.9M172.6 140.9v.9M184.4 140.9v.9M135 164.3l.7 1.4h-1.4z"/>
<path d="M135 165.7v1M156.2 169h.9M156.2 162h.9M156.2 164.3h.9M156.2 166.7h.9M157.1 168.3l1.4 .7-1.4 .7zM186.7 169h1M186.7 176.1h1M187.7 168.3l1.4 .7-1.4 .7zM211.9 167.6h1.4l-.7 1.4zM212.6 166.7v.9M134.3 184.1h1.4l-.7 1.4z"/>
<path d="M135 183.1v1M143.5 185.5h.9M179.7 185.5h.9"/>
</g>
<g fill="#00f" stroke="#00f" stroke-width=".23">
<path d="M170.3 136.2l2.3-2.4 2.4 2.4z"/>
<path d="M184.4 115l2.3 2.4h-4.7z"/>
<path d="M170.3 115h4.7l-2.4 2.4z"/>
<path d="M182 133.8h4.7l-2.3 2.4z"/>
<path d="M170.3 133.6h4.7v.2h-4.7z" fill-rule="evenodd"/>
<path d="M182 114.8h4.7v.2h-4.7z" fill-rule="evenodd"/>
<path d="M170.3 117.4h4.7v.2h-4.7z" fill-rule="evenodd"/>
<path d="M182 136.2h4.7v.2h-4.7z" fill-rule="evenodd"/>
</g>
<text font-size="4.2" fill="#000080" x="200.8" y="177.8">AB 1336S-3.7KW(220V)-DB</text>
<text font-size="3.8" fill="#000080" x="240.8" y="147.3">IGBT:6MBI50L-060</text>
<text font-size="2.5" fill="#000080" x="217.3" y="184.8">http://liheming.jimdo.com</text>
<g font-size="2.3" fill="#000080">
<text x="170.3" y="32.5">U12</text>
<text x="167.9" y="39.6">LA55-P</text>
<text x="170.3" y="53.6">U13</text>
<text x="167.9" y="60.7">LA55-P</text>
<text x="170.3" y="74.8">U14</text>
<text x="167.9" y="81.8">LA55-P</text>
<text x="264.3" y="185.2">V1.0</text>
<text x="264.3" y="189.8">1/1</text>
</g>
<g font-size="2.1">
<text x="46.1" y="22.9">1</text>
<text x="113.6" y="22.9">2</text>
<text x="181.1" y="22.9">3</text>
<text x="248.6" y="22.9">4</text>
<text x="14.3" y="42.8">D</text>
<text x="280.1" y="42.8">D</text>
<text x="14.3" y="87.5">C</text>
<text x="132.8" y="88.6">1</text>
<text x="138.8" y="89.8">Vin</text>
<text x="146" y="89.8">Vout</text>
<text x="154.9" y="88.6">3</text>
<text x="280.1" y="87.5">C</text>
<text x="145.2" y="94.8" transform="rotate(-90 145.2 94.8)">GND</text>
<text x="144" y="100.9" transform="rotate(-90 144 100.9)">2</text>
<text x="147.9" y="125">24</text>
<text x="147.9" y="129.7">22</text>
<text x="147.9" y="127.4">23</text>
<text x="14.3" y="132.1">B</text>
<text x="147.9" y="136.8">19</text>
<text x="147.9" y="134.4">20</text>
<text x="147.9" y="132.1">21</text>
<text x="280.1" y="132.1">B</text>
<text x="147.9" y="143.8">16</text>
<text x="147.9" y="141.5">17</text>
<text x="147.9" y="139.1">18</text>
<text x="147.9" y="148.5">14</text>
<text x="147.9" y="146.1">15</text>
<text x="51.7" y="155.5">R</text>
<text x="59.5" y="155.5">P</text>
<text x="147.9" y="155.5">11</text>
<text x="147.9" y="153.2">12</text>
<text x="147.9" y="150.9">13</text>
<text x="147.9" y="157.9">10</text>
<text x="149.1" y="160.3">9</text>
<text x="51.7" y="162.6">S</text>
<text x="149.1" y="167.3">6</text>
<text x="149.1" y="164.9">7</text>
<text x="149.1" y="162.6">8</text>
<text x="51.7" y="169.6">T</text>
<text x="59.3" y="169.6">N</text>
<text x="149.1" y="172">4</text>
<text x="149.1" y="169.6">5</text>
<text x="14.3" y="176.7">A</text>
<text x="149.1" y="179">1</text>
<text x="149.1" y="176.7">2</text>
<text x="149.1" y="174.3">3</text>
<text x="197.3" y="175.5">Title</text>
<text x="280.1" y="176.7">A</text>
<text x="197.3" y="182.6">Size</text>
<text x="209" y="182.6">Number</text>
<text x="256.1" y="182.6">Revision</text>
<text x="197.3" y="189.6">Date:</text>
<text x="197.3" y="192">File:</text>
<text x="198.5" y="186.1">A4</text>
<text x="207.9" y="189.6">7-Jan-2012</text>
<text x="207.9" y="192">D:\变频器\tu20111110\欧美变频器图纸.ddb</text>
<text x="244.3" y="189.6">Sheet</text>
<text x="244.3" y="192">Drawn By:</text>
<text x="250.9" y="189.6">of</text>
<text x="46.1" y="196.6">1</text>
<text x="113.6" y="196.6">2</text>
<text x="181.1" y="196.6">3</text>
<text x="248.6" y="196.6">4</text>
</g>
<g font-size="2.1" fill="#800000">
<text x="22.8" y="28.7">P</text>
<text x="126.1" y="25.2">VU+</text>
<text x="151.9" y="28.7">E1</text>
<text x="180.2" y="28.7">+15V</text>
<text x="238.9" y="27.5">VU+</text>
<text x="180.2" y="33.5">-15V</text>
<text x="180.2" y="35.7">CT1</text>
<text x="216.3" y="35.7">G1'</text>
<text x="255.4" y="33.5">G1</text>
<text x="22.6" y="38.1">N</text>
<text x="151.9" y="40.5">VU-</text>
<text x="239.2" y="41.7">VU-</text>
<text x="255.4" y="38.1">E1</text>
<text x="126.1" y="44">VV+</text>
<text x="151.9" y="47.5">E3</text>
<text x="238.9" y="46.3">VV+</text>
<text x="180.2" y="49.9">+15V</text>
<text x="255.4" y="52.2">G3</text>
<text x="151.9" y="59.3">VV-</text>
<text x="180.2" y="54.5">-15V</text>
<text x="180.2" y="56.9">CT1</text>
<text x="216.3" y="54.5">G3'</text>
<text x="255.4" y="56.9">E3</text>
<text x="125.8" y="62.8">VW+</text>
<text x="238.7" y="65.1">VW+</text>
<text x="239.2" y="60.5">VV-</text>
<text x="151.9" y="66.3">E5</text>
<text x="180.2" y="71">+15V</text>
<text x="255.4" y="71">G5</text>
<text x="180.2" y="75.7">-15V</text>
<text x="216.3" y="73.3">G5'</text>
<text x="255.4" y="75.7">E5</text>
<text x="151.9" y="78.1">VW-</text>
<text x="180.2" y="78.1">CT1</text>
<text x="238.9" y="79.2">VW-</text>
<text x="239.6" y="83.9">V+</text>
<text x="168.4" y="89.8">+5V</text>
<text x="255.4" y="89.8">G2</text>
<text x="216.3" y="92.1">G2'</text>
<text x="255.4" y="94.5">E2</text>
<text x="239.9" y="98">V-</text>
<text x="170.8" y="107.4">-15V</text>
<text x="182.3" y="107.4">+15V</text>
<text x="239.6" y="102.7">V+</text>
<text x="159" y="113.3">+15V</text>
<text x="216.3" y="110.9">G4'</text>
<text x="255.4" y="108.6">G4</text>
<text x="255.4" y="113.3">E4</text>
<text x="239.9" y="116.8">V-</text>
<text x="89.6" y="122.7">V+</text>
<text x="130.7" y="125">-15V</text>
<text x="199" y="122.7">N</text>
<text x="239.6" y="121.5">V+</text>
<text x="199" y="129.7">P</text>
<text x="216.3" y="129.7">G6'</text>
<text x="255.4" y="127.4">G6</text>
<text x="159" y="132.1">CT1</text>
<text x="159" y="134.4">CT2</text>
<text x="159" y="136.8">CT3</text>
<text x="239.9" y="135.6">V-</text>
<text x="255.4" y="132.1">E6</text>
<text x="159" y="141.5">-15V</text>
<text x="90.1" y="146.1">V-</text>
<text x="159" y="146.1">+15V</text>
<text x="159" y="148.5">+5V</text>
<text x="170.8" y="145">-15V</text>
<text x="182.3" y="145">+15V</text>
<text x="21.7" y="155.5">L1</text>
<text x="130.7" y="155.5">P</text>
<text x="159" y="155.5">G5'</text>
<text x="159" y="157.9">G3'</text>
<text x="159" y="160.3">G1'</text>
<text x="21.7" y="162.6">L2</text>
<text x="159" y="162.6">G6'</text>
<text x="159" y="164.9">G4'</text>
<text x="159" y="167.3">G2'</text>
<text x="21.7" y="169.6">L3</text>
<text x="130.7" y="169.6">N</text>
<text x="189.6" y="176.7">+5V</text>
<text x="138" y="186.1">+5V</text>
<text x="182.5" y="186.1">+5V</text>
</g>
<g font-size="2.1" fill="#000080">
<text x="29.1" y="26.9">R4</text>
<text x="104.4" y="27.5">A25631110-01</text>
<text x="109.1" y="25.2">T1</text>
<text x="118.3" y="25.2">D12</text>
<text x="130.3" y="26.9">R28</text>
<text x="224.4" y="29.9">1</text>
<text x="229" y="27.5">U7</text>
<text x="238.4" y="29.9">8</text>
<text x="29.1" y="30.6">5R6</text>
<text x="31.5" y="34.1">C12</text>
<text x="46.3" y="32">R21</text>
<text x="46.3" y="34.1">255K</text>
<text x="53.4" y="32">R5</text>
<text x="53.4" y="34.1">75K</text>
<text x="88" y="34.4">C8</text>
<text x="102.8" y="32.3">R1</text>
<text x="102.8" y="34.6">20K</text>
<text x="118.3" y="32">DIODE</text>
<text x="130.3" y="34.1">C16</text>
<text x="130.3" y="30.3">1.5K</text>
<text x="151.5" y="34.1">C15</text>
<text x="224.4" y="32.3">2</text>
<text x="224.4" y="34.6">3</text>
<text x="238.4" y="34.6">6</text>
<text x="238.4" y="32.3">7</text>
<text x="243.2" y="31.5">R29</text>
<text x="243.2" y="35.3">51R1</text>
<text x="31.5" y="36.3">103M</text>
<text x="40.9" y="38.6">R20</text>
<text x="85.6" y="36.7">101/1KV</text>
<text x="130.3" y="36.3">56u/35V</text>
<text x="139.4" y="38.6">ZENER2</text>
<text x="141.8" y="36.5">D11</text>
<text x="151.5" y="36.3">33u/50V</text>
<text x="179.7" y="38.6">R33</text>
<text x="224.4" y="36.9">4</text>
<text x="226.7" y="41.4">TLP250</text>
<text x="238.4" y="36.9">5</text>
<text x="34.5" y="43.8">R19</text>
<text x="34.5" y="45.9">255K</text>
<text x="40.9" y="42.1">255K</text>
<text x="50.1" y="45.6">MCR100-8</text>
<text x="52.4" y="43.5">Q2</text>
<text x="71.5" y="43.5">D10</text>
<text x="71.5" y="45.6">DIODE</text>
<text x="118.3" y="44">D14</text>
<text x="130.3" y="45.6">R26</text>
<text x="179.7" y="42.3">100R</text>
<text x="229" y="46.3">U8</text>
<text x="24.2" y="49">D9</text>
<text x="71.3" y="48.7">C30</text>
<text x="92.6" y="50.8">BYV26E</text>
<text x="95" y="48.4">D2</text>
<text x="118.3" y="50.8">DIODE</text>
<text x="130.3" y="52.9">C18</text>
<text x="130.3" y="49.1">1.5K</text>
<text x="151.5" y="52.9">C17</text>
<text x="224.4" y="48.7">1</text>
<text x="224.4" y="51.1">2</text>
<text x="224.4" y="53.4">3</text>
<text x="238.4" y="53.4">6</text>
<text x="238.4" y="51.1">7</text>
<text x="238.4" y="48.7">8</text>
<text x="243.2" y="50.3">R27</text>
<text x="24.2" y="55.3">11V</text>
<text x="71.3" y="55.5">CAP</text>
<text x="85.6" y="57.3">R15</text>
<text x="130.3" y="55">56u/35V</text>
<text x="139.4" y="57.3">ZENER2</text>
<text x="141.8" y="55.3">D13</text>
<text x="151.5" y="55">33u/50V</text>
<text x="179.7" y="59.7">R34</text>
<text x="224.4" y="55.7">4</text>
<text x="238.4" y="55.7">5</text>
<text x="243.2" y="54.1">51R1</text>
<text x="62.1" y="64.6">C29</text>
<text x="85.6" y="60.9">22R1</text>
<text x="95.7" y="62.5">R18</text>
<text x="95.7" y="64.6">100K</text>
<text x="105.6" y="60.2">Q1</text>
<text x="118.3" y="62.8">D16</text>
<text x="130.3" y="64.4">R24</text>
<text x="179.7" y="63.5">100R</text>
<text x="226.7" y="60.2">TLP250</text>
<text x="229" y="65.1">U9</text>
<text x="62.1" y="66.7">CAP</text>
<text x="66.4" y="68" transform="rotate(-90 66.4 68)">8</text>
<text x="68.7" y="68" transform="rotate(-90 68.7 68)">7</text>
<text x="71.1" y="68" transform="rotate(-90 71.1 68)">6</text>
<text x="73.4" y="68" transform="rotate(-90 73.4 68)">5</text>
<text x="79.2" y="71.9">R14</text>
<text x="118.3" y="69.6">DIODE</text>
<text x="130.3" y="71.7">C20</text>
<text x="130.3" y="67.9">1.5K</text>
<text x="151.5" y="71.7">C19</text>
<text x="224.4" y="67.5">1</text>
<text x="224.4" y="69.8">2</text>
<text x="238.4" y="69.8">7</text>
<text x="238.4" y="67.5">8</text>
<text x="243.2" y="69.1">R25</text>
<text x="69.2" y="73.6">U2</text>
<text x="69.2" y="76">2845</text>
<text x="79.2" y="74">9.76K</text>
<text x="102.8" y="74.3">R2</text>
<text x="102.8" y="76.4">1R</text>
<text x="130.3" y="73.8">56u/35V</text>
<text x="139.4" y="76.1">ZENER2</text>
<text x="141.8" y="74">D15</text>
<text x="151.5" y="73.8">33u/50V</text>
<text x="224.4" y="72.2">3</text>
<text x="224.4" y="74.5">4</text>
<text x="238.4" y="74.5">5</text>
<text x="238.4" y="72.2">6</text>
<text x="243.2" y="72.9">51R1</text>
<text x="66.4" y="82.1" transform="rotate(-90 66.4 82.1)">1</text>
<text x="68.7" y="82.1" transform="rotate(-90 68.7 82.1)">2</text>
<text x="71.1" y="82.1" transform="rotate(-90 71.1 82.1)">3</text>
<text x="73.4" y="82.1" transform="rotate(-90 73.4 82.1)">4</text>
<text x="179.7" y="80.9">R35</text>
<text x="226.7" y="79">TLP250</text>
<text x="229" y="83.9">U5</text>
<text x="64.2" y="86.3">C23</text>
<text x="80.9" y="88.2">C31</text>
<text x="95.7" y="88.4">R17</text>
<text x="118.3" y="86.3">D5</text>
<text x="137.3" y="84.2">U3</text>
<text x="137.3" y="86.3">7805</text>
<text x="179.7" y="84.6">100R</text>
<text x="224.4" y="86.3">1</text>
<text x="224.4" y="88.6">2</text>
<text x="238.4" y="88.6">7</text>
<text x="238.4" y="86.3">8</text>
<text x="243.2" y="87.9">R32</text>
<text x="59.8" y="92.8">C24 CAP</text>
<text x="59.8" y="94.9">CAP</text>
<text x="80.9" y="90.3">CAP</text>
<text x="90.3" y="92.8">C32</text>
<text x="90.3" y="94.9">CAP</text>
<text x="95.7" y="90.5">1K</text>
<text x="118.3" y="93.1">DIODE</text>
<text x="130.3" y="95.2">C4</text>
<text x="158.5" y="95.2">C1</text>
<text x="167.9" y="95.2">C28</text>
<text x="224.4" y="90.9">3</text>
<text x="224.4" y="93.3">4</text>
<text x="238.4" y="93.3">5</text>
<text x="238.4" y="90.9">6</text>
<text x="243.2" y="91.6">51R1</text>
<text x="40.7" y="100.3">C6</text>
<text x="59.8" y="97.3">R9</text>
<text x="59.8" y="100.9">499K</text>
<text x="71.5" y="99.7">R10</text>
<text x="127.9" y="97.3">330u/25V</text>
<text x="156.1" y="97.3">56u/35V</text>
<text x="167.9" y="97.3">CAP</text>
<text x="226.7" y="97.8">TLP250</text>
<text x="40.7" y="107.2">330u/25V</text>
<text x="69.8" y="107.2">R11</text>
<text x="71.5" y="103.1">10.5K</text>
<text x="130.3" y="104.6">C7</text>
<text x="130.3" y="106.7">330u/25V</text>
<text x="146.7" y="104.6">C9</text>
<text x="146.7" y="106.7">330u/25V</text>
<text x="158.5" y="104.6">C10</text>
<text x="158.5" y="106.7">330u/25V</text>
<text x="224.4" y="105.1">1</text>
<text x="224.4" y="107.4">2</text>
<text x="229" y="102.7">U6</text>
<text x="238.4" y="107.4">7</text>
<text x="238.4" y="105.1">8</text>
<text x="243.2" y="106.7">R31</text>
<text x="40.7" y="109.7">C3</text>
<text x="69.8" y="109.3">48.7K</text>
<text x="97.1" y="109.7">D1</text>
<text x="118.3" y="109.7">D6</text>
<text x="175" y="114">D17</text>
<text x="186.7" y="114">D18</text>
<text x="224.4" y="109.7">3</text>
<text x="224.4" y="112.1">4</text>
<text x="238.4" y="112.1">5</text>
<text x="238.4" y="109.7">6</text>
<text x="243.2" y="110.4">51R1</text>
<text x="40.7" y="116.6">56u/35V</text>
<text x="97.1" y="119.1">D3</text>
<text x="97.1" y="116.6">DIODE</text>
<text x="118.3" y="116.6">DIODE</text>
<text x="175" y="116.1">DIODE</text>
<text x="186.7" y="116.1">DIODE</text>
<text x="226.7" y="116.6">TLP250</text>
<text x="97.1" y="125.9">DIODE</text>
<text x="118.3" y="121.5">D7</text>
<text x="144.4" y="121.5">J1</text>
<text x="186.7" y="120.7">R7</text>
<text x="186.7" y="124.3">560K</text>
<text x="224.4" y="123.9">1</text>
<text x="229" y="121.5">U7</text>
<text x="238.4" y="123.9">8</text>
<text x="243.2" y="125.5">R30</text>
<text x="97.4" y="128">C2</text>
<text x="97.4" y="130.1">56u/35V</text>
<text x="118.3" y="128.3">DIODE</text>
<text x="130.3" y="128">C11</text>
<text x="130.3" y="130.1">56u/35V</text>
<text x="186.7" y="127.9">R6</text>
<text x="186.7" y="131.3">560K</text>
<text x="224.4" y="126.2">2</text>
<text x="224.4" y="128.5">3</text>
<text x="224.4" y="130.9">4</text>
<text x="238.4" y="130.9">5</text>
<text x="238.4" y="128.5">6</text>
<text x="238.4" y="126.2">7</text>
<text x="243.2" y="129.2">51R1</text>
<text x="97.4" y="137.4">C5</text>
<text x="175" y="132.8">D19</text>
<text x="175" y="134.9">DIODE</text>
<text x="186.7" y="132.8">D20</text>
<text x="186.7" y="134.9">DIODE</text>
<text x="226.7" y="135.3">TLP250</text>
<text x="97.1" y="142.6">D4</text>
<text x="97.4" y="139.5">56u/35V</text>
<text x="97.1" y="149.5">DIODE</text>
<text x="50.3" y="152">U11</text>
<text x="73.6" y="152">NTC1</text>
<text x="205.1" y="150.2" transform="rotate(-90 205.1 150.2)">8</text>
<text x="207.5" y="150.2" transform="rotate(-90 207.5 150.2)">7</text>
<text x="209.8" y="150.2" transform="rotate(-90 209.8 150.2)">6</text>
<text x="212.2" y="150.2" transform="rotate(-90 212.2 150.2)">5</text>
<text x="73.6" y="159.1">SG-405</text>
<text x="85.6" y="161.2">C1</text>
<text x="95" y="161.2">C2</text>
<text x="104.4" y="161.2">C3</text>
<text x="113.8" y="161.2">C4</text>
<text x="123.2" y="161.2">C21</text>
<text x="128.6" y="159.1">R1</text>
<text x="128.6" y="161.4">2M</text>
<text x="170.3" y="161.2">C22</text>
<text x="207.9" y="158.2">U15</text>
<text x="207.9" y="160.5">LM34D</text>
<text x="73.6" y="166.1">NTC2</text>
<text x="83.2" y="165.9">680u/400V680u/400V680u/400V</text>
<text x="111.5" y="165.9">680u/400V</text>
<text x="123.2" y="163.5">EC6</text>
<text x="170.3" y="163.5">CAP</text>
<text x="205.1" y="164.4" transform="rotate(-90 205.1 164.4)">1</text>
<text x="207.5" y="164.4" transform="rotate(-90 207.5 164.4)">2</text>
<text x="209.8" y="164.4" transform="rotate(-90 209.8 164.4)">3</text>
<text x="212.2" y="164.4" transform="rotate(-90 212.2 164.4)">4</text>
<text x="52.7" y="173.2">6RI30G-160</text>
<text x="73.6" y="173.2">SG-405</text>
<text x="137.3" y="170.6">C23</text>
<text x="137.3" y="172.9">CAP</text>
<text x="170.3" y="169.5" transform="rotate(-180 170.3 169.5)">5</text>
<text x="170.3" y="171.9" transform="rotate(-180 170.3 171.9)">6</text>
<text x="176.4" y="173.2">U1</text>
<text x="184.4" y="171.9" transform="rotate(-180 184.4 171.9)">3</text>
<text x="184.4" y="169.5" transform="rotate(-180 184.4 169.5)">4</text>
<text x="50.3" y="177.6">MOV3</text>
<text x="73.8" y="174.8">R40</text>
<text x="73.8" y="178.6">200K</text>
<text x="85.6" y="174.8">R39</text>
<text x="85.6" y="178.6">200K</text>
<text x="97.4" y="174.8">R38</text>
<text x="97.4" y="178.6">200K</text>
<text x="109.1" y="174.8">R37</text>
<text x="109.1" y="178.6">200K</text>
<text x="120.9" y="174.8">R36</text>
<text x="120.9" y="178.6">200K</text>
<text x="170.3" y="174.3" transform="rotate(-180 170.3 174.3)">7</text>
<text x="170.3" y="176.5" transform="rotate(-180 170.3 176.5)">8</text>
<text x="174" y="175.5">93C66</text>
<text x="184.4" y="176.5" transform="rotate(-180 184.4 176.5)">1</text>
<text x="184.4" y="174.3" transform="rotate(-180 184.4 174.3)">2</text>
<text x="19.7" y="180">MOV1</text>
<text x="19.7" y="182.3">150L20</text>
<text x="50.3" y="180">150L20</text>
<text x="126.5" y="182.3">DS1</text>
<text x="137.3" y="180">C24</text>
<text x="137.3" y="182.3">CAP</text>
<text x="146.7" y="184.2">R12</text>
<text x="170.3" y="184.2">R13</text>
<text x="36.2" y="189.3">MOV2</text>
<text x="36.2" y="191.7">150L20</text>
<text x="50.1" y="189.6">MOV4</text>
<text x="50.1" y="192">150L20</text>
<text x="146.7" y="188">4.7K</text>
<text x="170.3" y="188">4.7K</text>
<text x="264.3" y="192">李和明</text>
</g>
</svg>
